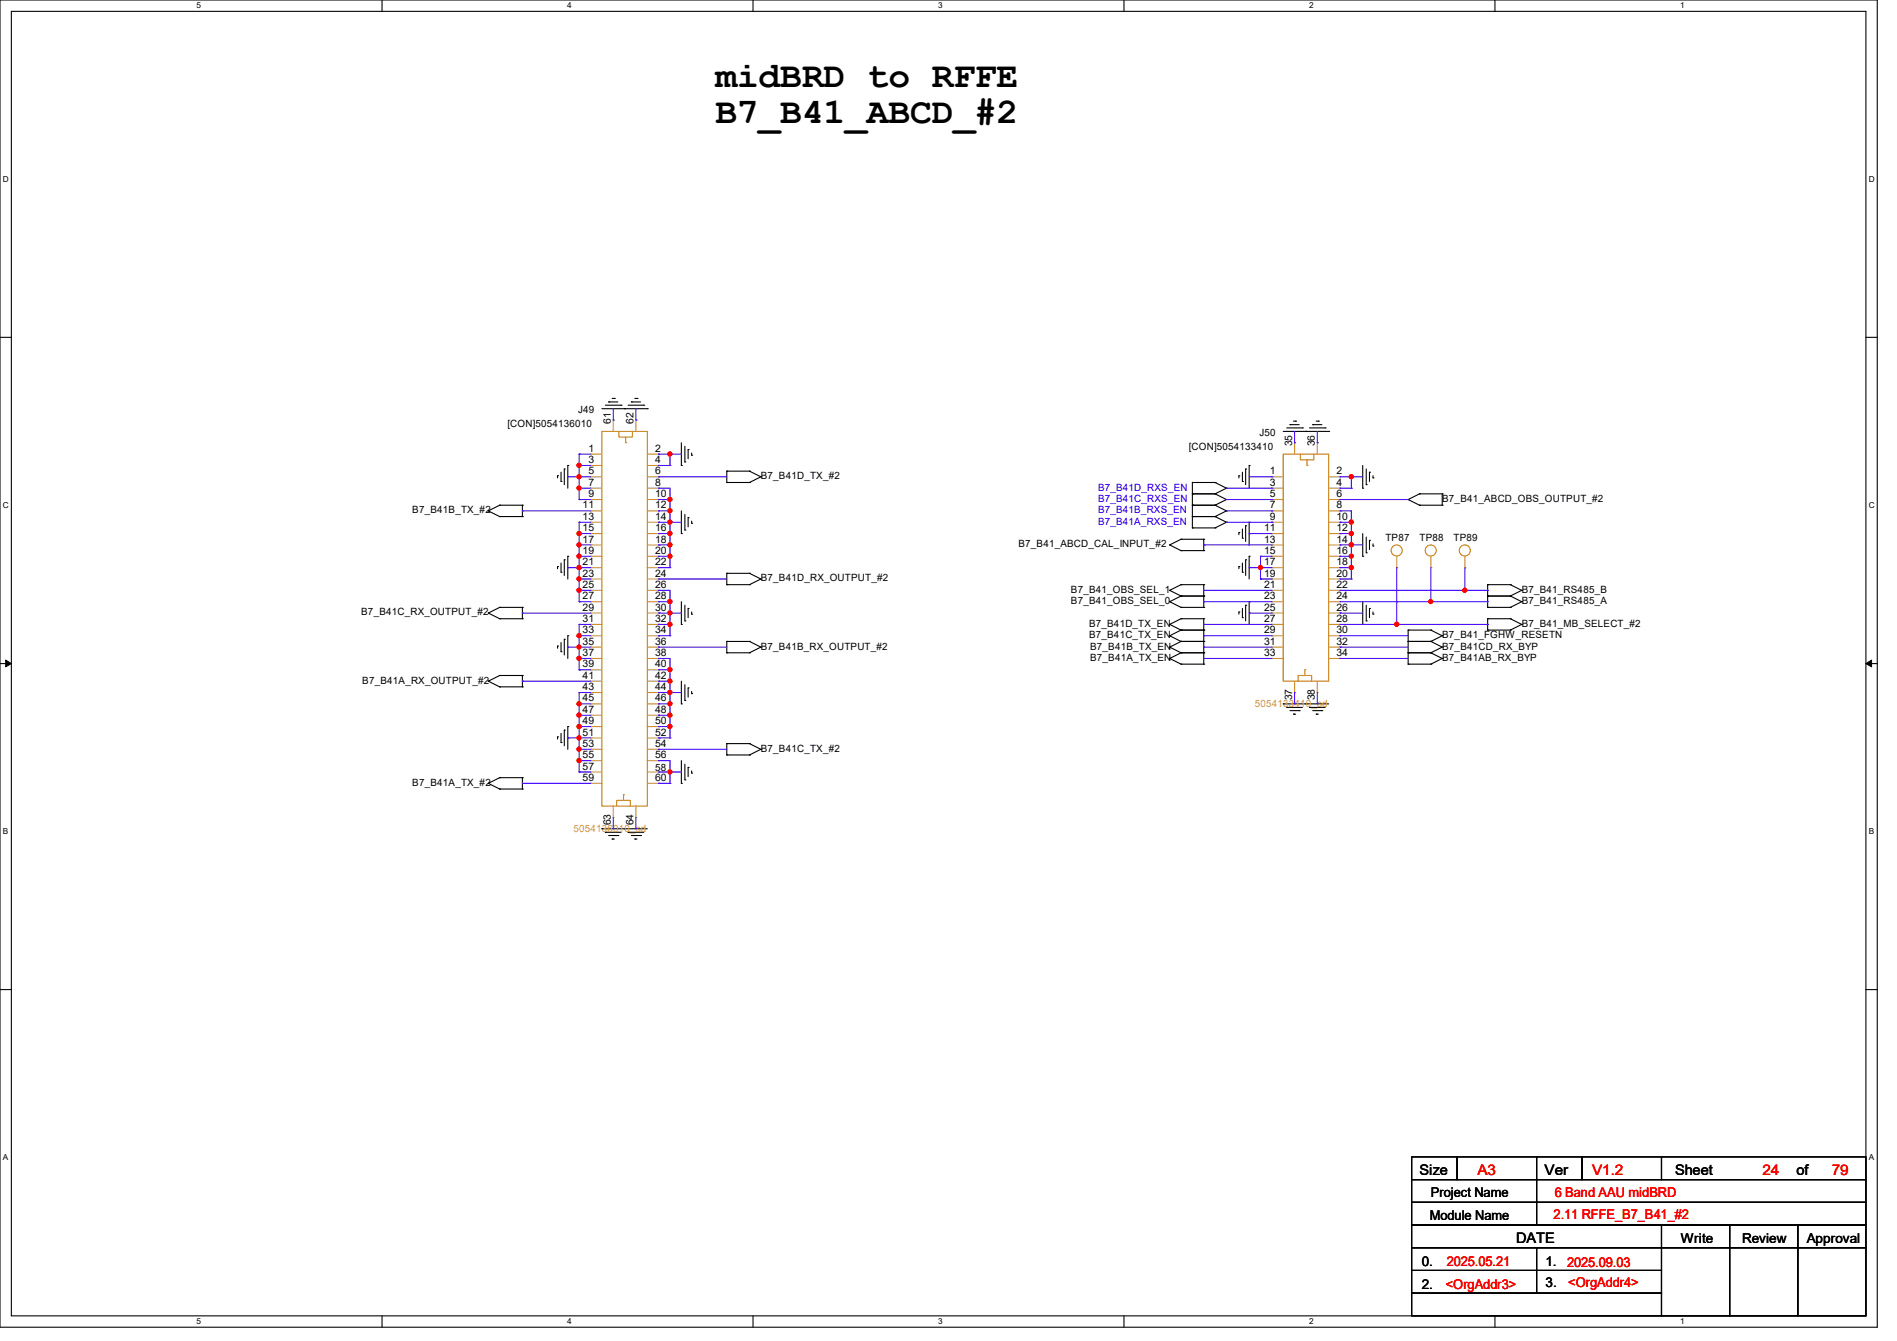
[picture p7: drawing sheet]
<svg xmlns="http://www.w3.org/2000/svg" width="297mm" height="210mm" viewBox="0 0 297 210" stroke-linecap="round" stroke-linejoin="round" font-family="sans-serif">
<path d="M0 0h293.9v207.9h-293.9zM1.8 1.8h290.3v204.3h-290.3z" fill="none" stroke="#000" stroke-width=".17"/>
<g fill="#fff">
<path d="M30.8 .2h.7v1.4h-.7z"/>
<path d="M30.8 206.2h.7v1.4h-.7z"/>
</g>
<path d="M59.8 0v1.8M59.8 206.1v1.8" fill="none" stroke="#000" stroke-width=".17"/>
<g fill="#fff">
<path d="M88.8 .2h.7v1.4h-.7z"/>
<path d="M88.8 206.2h.7v1.4h-.7z"/>
</g>
<path d="M117.9 0v1.8M117.9 206.1v1.8" fill="none" stroke="#000" stroke-width=".17"/>
<g fill="#fff">
<path d="M146.9 .2h.7v1.4h-.7z"/>
<path d="M146.9 206.2h.7v1.4h-.7z"/>
</g>
<path d="M176 0v1.8M176 206.1v1.8" fill="none" stroke="#000" stroke-width=".17"/>
<g fill="#fff">
<path d="M205 .2h.7v1.4h-.7z"/>
<path d="M205 206.2h.7v1.4h-.7z"/>
</g>
<path d="M234.1 0v1.8M234.1 206.1v1.8" fill="none" stroke="#000" stroke-width=".17"/>
<g fill="#fff">
<path d="M263.1 .2h.6v1.4h-.6z"/>
<path d="M263.1 206.2h.6v1.4h-.6z"/>
<path d="M.5 27.3h.9v1.4h-.9z"/>
<path d="M292.6 27.3h.9v1.4h-.9z"/>
<path d="M.5 78.4h.9v1.4h-.9z"/>
<path d="M292.6 78.4h.9v1.4h-.9z"/>
</g>
<path d="M0 52.8h1.8M292.1 52.8h1.8" fill="none" stroke="#000" stroke-width=".17"/>
<g fill="#fff">
<path d="M.5 129.5h.8v1.4h-.8z"/>
<path d="M292.6 129.5h.8v1.4h-.8z"/>
</g>
<path d="M0 103.9h1.8M292.1 103.9h1.8" fill="none" stroke="#000" stroke-width=".17"/>
<path d="M.9 103.4l.9 .5-.9 .5zM292.1 103.9l.9-.5v1z" fill="#000" stroke="#000" stroke-width=".16"/>
<g fill="#fff">
<path d="M.5 180.5h.8v1.4h-.8z"/>
<path d="M292.6 180.5h.8v1.4h-.8z"/>
</g>
<g fill="none" stroke="#000" stroke-width=".17">
<path d="M78.2 79.1h.1M78.2 79.1h3.6M78.2 79.1l-1.7 .9M81.8 79.1h.1M81.8 79.1v1.8M87.3 74.5h.1M87.3 74.5v.3M87.8 75.4h.1M87.8 74v1.4M88.3 73.4h.1M88.3 73.4v2.5M88.9 72.9h.1"/>
<path d="M88.9 72.9v3.6M94.2 64h7.1M94.8 63.5h2.4M95.3 62.9h.1M95.3 62.9h1.4M95.8 62.4h.4M96.2 62.4h.1M97.2 63.5h.1M97.8 64h.1M98.3 63.5h2.5M98.8 62.9h.1M98.8 62.9h1.5"/>
<path d="M99.4 62.4h.3M99.7 62.4h.1M100.8 63.5h.1M101.3 64h.1M106.7 72.9h.1M106.7 69.3v3.6M107.2 72.3h.1M107.2 69.9v2.4M107.7 70.4h.1M107.7 70.4v1.4M108.3 71.3h.1M108.3 71v.3"/>
<path d="M113.8 73.8h.1M113.8 75.6h.1M113.8 73.8v1.8M113.8 75.6h3.5M113.8 73.8h3.5M117.3 75.6h.1M117.3 73.8h.1M117.3 73.8l1.8 .9M119.1 74.7h.1M119.1 74.7l-1.8 .9M186.7 75.6h.1M186.7 77.3h.1"/>
<path d="M186.7 79.1h.1M186.7 79.1h3.5M186.7 75.6h3.5M186.7 77.3h3.5M186.7 75.6v7.1M190.2 77.3h.1M190.2 75.6h.1M190.2 79.1h.1M190.2 75.6l1.8 .9M190.2 77.3l1.8 .9M190.2 79.1l1.8 .9M192 76.5h.1"/>
<path d="M192 78.2h.1M192 76.5l-1.8 .8M192 78.2l-1.8 .9M194 74.5h.1M194 74.5v.3M194.5 75.4h.1M194.5 74v1.4M195 73.4h.1M195 73.4v2.5M195.6 72.9h.1M195.6 72.9v3.6M200.9 67.6h7.1"/>
<path d="M201.5 67h2.4M202 66.5h.1M202 66.5h1.4M202.5 66h.4M202.9 66h.1M203.9 67h.1M204.5 67.6h.1M205 67h2.5M205.5 66.5h.1M205.5 66.5h1.5M206.1 66h.3M206.4 66h.1"/>
<path d="M207.5 67h.1M208 67.6h.1M213.4 76.5h.1M213.4 72.9v3.6M213.9 75.9h.1M213.9 73.4v2.5M214.4 74h.1M214.4 74v1.4M215 74.8h.1M215 74.5v.3M220.5 78.2h.1M220.5 78.2l1.7 .9"/>
<path d="M222.2 77.3h.1M222.2 79.1h.1M222.2 79.1h3.6M222.2 77.3h3.6M222.2 77.3l-1.7 .9M225.8 79.1h.1M225.8 77.3h.1M225.8 77.3v1.8M76.5 96h.1M76.5 80h.1M76.5 96l1.7 .9M76.5 80l1.7 .9"/>
<path d="M78.2 95.1h.1M78.2 96.9h.1M78.2 80.9h.1M78.2 95.1h3.6M78.2 95.1l-1.7 .9M78.2 96.9h3.6M78.2 80.9h3.6M81.8 96.9h.1M81.8 95.1h.1M81.8 80.9h.1M81.8 95.1v1.8M87.3 88.7h.1"/>
<path d="M87.3 88.7v.4M87.8 89.6h.1M87.8 88.2v1.4M88.3 87.7h.1M88.3 87.7v2.4M88.9 99.6h.1M88.9 87.1h.1M88.9 87.1v3.6M88.9 99.6v3.5M106.7 97.8h.1M106.7 83.6h.1M106.7 80v3.6"/>
<path d="M106.7 94.2v3.6M107.2 97.2h.1M107.2 83h.1M107.2 80.6v2.4M107.2 94.8v2.4M107.7 95.3h.1M107.7 81.1h.1M107.7 81.1v1.4M107.7 95.3v1.4M108.3 96.2h.1M108.3 82h.1M108.3 81.6v.4"/>
<path d="M108.3 95.8v.4M113.8 89.8h.1M113.8 91.6h.1M113.8 89.8v1.8M113.8 91.6h3.5M113.8 89.8h3.5M117.3 91.6h.1M117.3 89.8h.1M117.3 89.8l1.8 .9M119.1 90.7h.1M119.1 90.7l-1.8 .9M183.1 85.3h.1"/>
<path d="M183.1 92.5h.1M183.1 94.2h.1M183.1 97.8h.1M183.1 99.6h.1M183.1 85.3l1.8 .9M183.1 92.5l1.8 .8M183.1 94.2l1.8 .9M183.1 97.8l1.8 .9M183.1 99.6l1.8 .9M184.9 84.5h.1M184.9 86.2h.1M184.9 91.6h.1"/>
<path d="M184.9 93.3h.1M184.9 95.1h.1M184.9 96.9h.1M184.9 98.7h.1M184.9 95.1h3.6M184.9 96.9h3.6M184.9 91.6h3.6M184.9 84.5h3.6M184.9 84.5l-1.8 .8M184.9 86.2h3.6M184.9 91.6l-1.8 .9M184.9 93.3h3.6"/>
<path d="M184.9 93.3l-1.8 .9M184.9 96.9l-1.8 .9M184.9 98.7h3.6M184.9 98.7l-1.8 .9M186.7 80.9h.1M186.7 82.7h.1M186.7 80.9h3.5M186.7 82.7h3.5M188.5 86.2h.1M188.5 84.5h.1M188.5 93.3h.1M188.5 91.6h.1"/>
<path d="M188.5 95.1h.1M188.5 98.7h.1M188.5 96.9h.1M188.5 84.5v1.7M188.5 91.6v3.5M188.5 96.9v7.1M190.2 80.9h.1M190.2 82.7h.1M190.2 80.9l1.8 .9M192 80h.1M192 81.8h.1M192 80l-1.8 .9"/>
<path d="M192 81.8l-1.8 .9M194 83.4h.1M194 88.7h.1M194 95.8h.1M194 83.4v.3M194 88.7v.4M194 95.8v.4M194.5 84.3h.1M194.5 89.6h.1M194.5 96.7h.1M194.5 82.8v1.5M194.5 88.2v1.4"/>
<path d="M194.5 95.3v1.4M195 82.3h.1M195 87.7h.1M195 94.8h.1M195 82.3v2.5M195 87.7v2.4M195 94.8v2.4M195.6 81.8h.1M195.6 87.1h.1M195.6 94.2h.1M195.6 81.8v3.5M195.6 87.1v3.6"/>
<path d="M195.6 94.2v3.6M213.4 87.1h.1M213.4 97.8h.1M213.4 83.6v3.5M213.4 94.2v3.6M213.9 86.6h.1M213.9 97.2h.1M213.9 84.1v2.5M213.9 94.8v2.4M214.4 84.6h.1M214.4 95.3h.1M214.4 84.6v1.5"/>
<path d="M214.4 95.3v1.4M215 85.5h.1M215 96.2h.1M215 85.2v.3M215 95.8v.4M220.5 98.7h.1M220.5 98.7h3.5M220.5 98.7v5.3M224 98.7h.1M224 98.7l1.8 .9M225.8 99.6h.1M225.8 99.6l-1.8 .9"/>
<path d="M232.9 91.6h.1M232.9 93.3h.1M232.9 95.1h.1M232.9 96.9h.1M232.9 98.7h.1M232.9 95.1h3.6M232.9 96.9h3.6M232.9 91.6h3.6M232.9 93.3h3.6M232.9 91.6v3.5M232.9 96.9v1.8M232.9 98.7h3.6"/>
<path d="M236.5 93.3h.1M236.5 91.6h.1M236.5 95.1h.1M236.5 98.7h.1M236.5 96.9h.1M236.5 91.6l1.8 .9M236.5 93.3l1.8 .9M236.5 96.9l1.8 .9M238.3 92.5h.1M238.3 94.2h.1M238.3 97.8h.1M238.3 92.5l-1.8 .8"/>
<path d="M238.3 94.2l-1.8 .9M238.3 97.8l-1.8 .9M76.5 106.7h.1M76.5 106.7l1.7 .9M78.2 105.8h.1M78.2 107.6h.1M78.2 105.8h3.6M78.2 105.8l-1.7 .9M78.2 107.6h3.6M81.8 107.6h.1M81.8 105.8h.1M81.8 105.8v1.8"/>
<path d="M87.3 115.4h.1M87.3 101.2h.1M87.3 101.2v.3M87.3 115.4v.3M87.8 116.3h.1M87.8 102.1h.1M87.8 100.6v1.5M87.8 114.9v1.4M88.3 114.3h.1M88.3 100.1h.1M88.3 100.1v2.5M88.3 114.3v2.5"/>
<path d="M88.9 113.8h.1M88.9 113.8v3.5M106.7 110.2h.1M106.7 106.7v3.5M106.7 119.1v3.6M107.2 109.7h.1M107.2 107.2v2.5M107.2 119.7v2.4M107.7 107.7h.1M107.7 107.7v1.5M108.3 108.6h.1M108.3 108.3v.3"/>
<path d="M113.8 116.5h.1M113.8 118.2h.1M113.8 100.5h.1M113.8 102.2h.1M113.8 118.2h3.5M113.8 116.5h3.5M113.8 100.5v1.7M113.8 116.5v1.7M113.8 102.2h3.5M113.8 100.5h3.5M117.3 118.2h.1M117.3 116.5h.1"/>
<path d="M117.3 102.2h.1M117.3 100.5h.1M117.3 116.5l1.8 .8M117.3 100.5l1.8 .8M119.1 117.3h.1M119.1 101.3h.1M119.1 117.3l-1.8 .9M119.1 101.3l-1.8 .9M183.1 101.3h.1M183.1 103.1h.1M183.1 101.3l1.8 .9M183.1 103.1l1.8 .9"/>
<path d="M184.9 100.5h.1M184.9 102.2h.1M184.9 104h.1M184.9 102.2h3.6M184.9 100.5h3.6M184.9 100.5l-1.8 .8M184.9 102.2l-1.8 .9M184.9 104h3.6M188.5 100.5h.1M188.5 102.2h.1M188.5 104h.1M200.9 110.2h.1"/>
<path d="M200.9 110.2h7.1M201.5 110.8h.1M201.5 110.8h2.4M202 111.3h1.4M202.5 111.8h.1M202.5 111.8h.4M203.4 111.3h.1M204.5 110.2h.1M205 110.8h.1M205 110.8h2.5M205.5 111.3h1.5M206.1 111.8h.1"/>
<path d="M206.1 111.8h.3M207 111.3h.1M220.5 100.5h.1M220.5 102.2h.1M220.5 104h.1M220.5 102.2h3.5M220.5 100.5h3.5M220.5 104h3.5M224 100.5h.1M224 102.2h.1M224 104h.1M224 100.5l1.8 .8"/>
<path d="M224 102.2l1.8 .9M225.8 101.3h.1M225.8 103.1h.1M225.8 101.3l-1.8 .9M225.8 103.1l-1.8 .9M76.5 122.7h.1M76.5 122.7l1.7 .9M78.2 121.8h.1M78.2 123.6h.1M78.2 121.8h3.6M78.2 121.8l-1.7 .9M78.2 123.6h3.6"/>
<path d="M81.8 123.6h.1M81.8 121.8h.1M81.8 121.8v1.8M94.2 129.8h.1M94.2 129.8h7.1M94.8 130.3h.1M94.8 130.3h2.4M95.3 130.9h1.4M95.8 131.4h.1M95.8 131.4h.4M96.7 130.9h.1M97.8 129.8h.1"/>
<path d="M98.3 130.3h.1M98.3 130.3h2.5M98.8 130.9h1.5M99.4 131.4h.1M99.4 131.4h.3M100.3 130.9h.1M106.7 122.7h.1M107.2 122.1h.1M107.7 120.2h.1M107.7 120.2v1.4M108.3 121.1h.1M108.3 120.7v.4"/>
<path d="M0 155h1.8M292.1 155h1.8M221 188.3h19.6v3.6h-19.6zM221 195.4h19.6v3.6h-19.6zM221 181.2h7.1v3.5h-7.1zM221 191.9h39.1v3.5h-39.1zM221 184.7h19.6v3.6h-19.6zM221 199h19.6v3.5h-19.6zM228.1 181.2h12.5v3.5h-12.5zM240.6 188.3h51.5v3.6h-51.5zM240.6 195.4h19.5v3.6h-19.5zM240.6 181.2h7.1v3.5h-7.1z"/>
<path d="M240.6 184.7h51.5v3.6h-51.5zM240.6 199h19.5v3.5h-19.5zM247.7 181.2h12.4v3.5h-12.4zM260.1 195.4h10.7v10.7h-10.7zM260.1 191.9h10.7v3.5h-10.7zM260.1 181.2h32v3.5h-32zM270.8 195.4h10.7v10.7h-10.7zM270.8 191.9h10.7v3.5h-10.7zM281.5 195.4h10.6v10.7h-10.6zM281.5 191.9h10.6v3.5h-10.6zM221 202.5h39.1v3.6h-39.1z"/>
</g>
<g fill="none" stroke="#cc8006" stroke-width=".17">
<path d="M94.2 67.6h7.1v58.6h-7.1zM96.9 67.6v.9h2.1v-.9M98 69.3h.1M98 68.5v.8M200.9 71.1h7.1v35.6h-7.1zM203.6 71.1v.9h2.1v-.9M204.6 72.9h.1M204.6 72v.9M203.2 106.7v-.9h2.2v.9M204.3 104.9h.1M204.3 104.9v.9M96.6 126.2v-.9h2.1v.9"/>
<path d="M97.6 124.5h.1M97.6 124.5v.8"/>
<circle cx="218.7" cy="86.2" r=".87"/>
<circle cx="224" cy="86.2" r=".87"/>
<circle cx="229.3" cy="86.2" r=".87"/>
</g>
<g fill="none" stroke="#a84" stroke-width=".17">
<path d="M92.5 71.1h.1M92.5 72.9h.1M92.5 74.7h.1M92.5 76.5h.1M92.5 78.2h.1M92.5 71.1h1.7M92.5 72.9h1.7M92.5 74.7h1.7M92.5 76.5h1.7M92.5 78.2h1.7M96 65.8h.1M96 65.8v1.8"/>
<path d="M99.6 65.8h.1M99.6 65.8v1.8M101.3 71.1h1.8M101.3 72.9h1.8M101.3 74.7h1.8M101.3 76.5h1.8M101.3 78.2h1.8M103.1 71.1h.1M103.1 72.9h.1M103.1 74.7h.1M103.1 76.5h.1M103.1 78.2h.1"/>
<path d="M199.1 74.7h.1M199.1 76.5h.1M199.1 78.2h.1M199.1 74.7h1.8M199.1 76.5h1.8M199.1 78.2h1.8M202.7 69.3h.1M202.7 69.3v1.8M206.2 69.3h.1M206.2 69.3v1.8M208 74.7h1.8M208 76.5h1.8"/>
<path d="M208 78.2h1.8M209.8 74.7h.1M209.8 76.5h.1M209.8 78.2h.1M92.5 80h.1M92.5 81.8h.1M92.5 83.6h.1M92.5 85.3h.1M92.5 87.1h.1M92.5 88.9h.1M92.5 90.7h.1M92.5 92.5h.1"/>
<path d="M92.5 94.2h.1M92.5 96h.1M92.5 97.8h.1M92.5 99.6h.1M92.5 80h1.7M92.5 81.8h1.7M92.5 83.6h1.7M92.5 85.3h1.7M92.5 87.1h1.7M92.5 88.9h1.7M92.5 90.7h1.7M92.5 92.5h1.7"/>
<path d="M92.5 94.2h1.7M92.5 96h1.7M92.5 97.8h1.7M92.5 99.6h1.7M101.3 80h1.8M101.3 81.8h1.8M101.3 83.6h1.8M101.3 85.3h1.8M101.3 87.1h1.8M101.3 88.9h1.8M101.3 90.7h1.8M101.3 92.5h1.8"/>
<path d="M101.3 94.2h1.8M101.3 96h1.8M101.3 97.8h1.8M101.3 99.6h1.8M103.1 80h.1M103.1 81.8h.1M103.1 83.6h.1M103.1 85.3h.1M103.1 87.1h.1M103.1 88.9h.1M103.1 90.7h.1M103.1 92.5h.1"/>
<path d="M103.1 94.2h.1M103.1 96h.1M103.1 97.8h.1M103.1 99.6h.1M199.1 80h.1M199.1 81.8h.1M199.1 83.6h.1M199.1 85.3h.1M199.1 87.1h.1M199.1 88.9h.1M199.1 90.7h.1M199.1 92.5h.1"/>
<path d="M199.1 94.2h.1M199.1 96h.1M199.1 97.8h.1M199.1 99.6h.1M199.1 80h1.8M199.1 81.8h1.8M199.1 83.6h1.8M199.1 85.3h1.8M199.1 87.1h1.8M199.1 88.9h1.8M199.1 90.7h1.8M199.1 92.5h1.8"/>
<path d="M199.1 94.2h1.8M199.1 96h1.8M199.1 97.8h1.8M199.1 99.6h1.8M208 80h1.8M208 81.8h1.8M208 83.6h1.8M208 85.3h1.8M208 87.1h1.8M208 88.9h1.8M208 90.7h1.8M208 92.5h1.8"/>
<path d="M208 94.2h1.8M208 96h1.8M208 97.8h1.8M208 99.6h1.8M209.8 80h.1M209.8 81.8h.1M209.8 83.6h.1M209.8 85.3h.1M209.8 87.1h.1M209.8 88.9h.1M209.8 90.7h.1M209.8 92.5h.1"/>
<path d="M209.8 94.2h.1M209.8 96h.1M209.8 97.8h.1M209.8 99.6h.1M218.7 88.9h.1M218.7 87.1v1.8M224 88.9h.1M224 87.1v1.8M229.4 88.9h.1M229.4 87.1v1.8M92.5 101.3h.1M92.5 103.1h.1"/>
<path d="M92.5 104.9h.1M92.5 106.7h.1M92.5 108.5h.1M92.5 110.2h.1M92.5 112h.1M92.5 113.8h.1M92.5 115.6h.1M92.5 117.3h.1M92.5 119.1h.1M92.5 101.3h1.7M92.5 103.1h1.7M92.5 104.9h1.7"/>
<path d="M92.5 106.7h1.7M92.5 108.5h1.7M92.5 110.2h1.7M92.5 112h1.7M92.5 113.8h1.7M92.5 115.6h1.7M92.5 117.3h1.7M92.5 119.1h1.7M101.3 101.3h1.8M101.3 103.1h1.8M101.3 104.9h1.8M101.3 106.7h1.8"/>
<path d="M101.3 108.5h1.8M101.3 110.2h1.8M101.3 112h1.8M101.3 113.8h1.8M101.3 115.6h1.8M101.3 117.3h1.8M101.3 119.1h1.8M103.1 101.3h.1M103.1 103.1h.1M103.1 104.9h.1M103.1 106.7h.1M103.1 108.5h.1"/>
<path d="M103.1 110.2h.1M103.1 112h.1M103.1 113.8h.1M103.1 115.6h.1M103.1 117.3h.1M103.1 119.1h.1M199.1 101.3h.1M199.1 103.1h.1M199.1 101.3h1.8M199.1 103.1h1.8M202.7 108.5h.1M202.7 106.7v1.8"/>
<path d="M206.2 108.5h.1M206.2 106.7v1.8M208 101.3h1.8M208 103.1h1.8M209.8 101.3h.1M209.8 103.1h.1M92.5 120.9h.1M92.5 122.7h.1M92.5 120.9h1.7M92.5 122.7h1.7M96 128h.1M96 126.2v1.8"/>
<path d="M99.6 128h.1M99.6 126.2v1.8M101.3 120.9h1.8M101.3 122.7h1.8M103.1 120.9h.1M103.1 122.7h.1"/>
</g>
<g fill="none" stroke="#4200ff" stroke-width=".17">
<path d="M88.9 74.7h.1M88.9 74.7h3.6M90.7 78.2h.1M90.7 76.5h.1M90.7 74.7h.1M90.7 72.9h.1M90.7 71.1h.1M90.7 71.1v7.1M90.7 78.2h1.8M90.7 76.5h1.8M90.7 72.9h1.8M90.7 71.1h1.8"/>
<path d="M96 65.8h.1M96 64v1.8M99.6 65.8h.1M99.6 64v1.8M103.1 78.2h.1M103.1 76.5h.1M103.1 74.7h.1M103.1 72.9h.1M103.1 71.1h.1M103.1 76.5h1.8v12.4M103.1 78.2h1.8M103.1 74.7h10.7"/>
<path d="M103.1 72.9h1.8M103.1 71.1h3.6M104.9 78.2h.1M104.9 72.9h.1M104.9 71.1h.1M104.9 71.1v1.8M192 78.2h7.1M192 76.5h7.1M195.6 74.7h3.5M199.1 74.7h.1M199.1 76.5h.1M199.1 78.2h.1"/>
<path d="M202.7 69.3h.1M202.7 67.6v1.7M206.2 69.3h.1M206.2 67.6v1.7M209.8 74.7h.1M209.8 76.5h.1M209.8 78.2h.1M209.8 78.2h10.7M209.8 76.5h1.8M209.8 74.7h3.6M211.6 76.5h.1M211.6 74.7h.1"/>
<path d="M211.6 74.7v1.8M81.8 96h.1M81.8 80h.1M81.8 96h10.7M81.8 80h10.7M88.9 88.9h.1M88.9 88.9h3.6M90.7 99.6h.1M90.7 97.8h.1M90.7 94.2h.1M90.7 92.5h.1M90.7 90.7h.1"/>
<path d="M90.7 88.9h.1M90.7 87.1h.1M90.7 85.3h.1M90.7 83.6h.1M90.7 81.8h.1M90.7 81.8v12.4M90.7 97.8v7.1M90.7 99.6h1.8M90.7 97.8h1.8M90.7 94.2h1.8M90.7 92.5h1.8M90.7 90.7h1.8"/>
<path d="M90.7 87.1h1.8M90.7 85.3h1.8M90.7 83.6h1.8M90.7 81.8h1.8M103.1 99.6h.1M103.1 97.8h.1M103.1 96h.1M103.1 94.2h.1M103.1 92.5h.1M103.1 90.7h.1M103.1 88.9h.1M103.1 87.1h.1"/>
<path d="M103.1 85.3h.1M103.1 83.6h.1M103.1 81.8h.1M103.1 80h.1M103.1 92.5h1.8v7.1M103.1 99.6h1.8M103.1 97.8h1.8M103.1 96h3.6M103.1 94.2h1.8M103.1 90.7h10.7M103.1 88.9h1.8M103.1 87.1h1.8"/>
<path d="M103.1 85.3h1.8M103.1 83.6h1.8M103.1 81.8h3.6M103.1 80h1.8M104.9 99.6h.1M104.9 97.8h.1M104.9 96h.1M104.9 94.2h.1M104.9 88.9h.1M104.9 87.1h.1M104.9 85.3h.1M104.9 83.6h.1"/>
<path d="M104.9 81.8h.1M104.9 80h.1M188.5 85.3h.1M188.5 92.5h.1M188.5 94.2h.1M188.5 97.8h.1M188.5 99.6h.1M188.5 99.6h10.6M188.5 97.8h10.6M188.5 94.2h10.6M188.5 92.5h10.6M188.5 85.3h10.6"/>
<path d="M192 81.8h7.1M192 80h7.1M195.6 83.6h.1M195.6 88.9h.1M195.6 96h.1M195.6 96h3.5M195.6 88.9h3.5M195.6 83.6h3.5M197.4 87.1h.1M197.4 88.9h.1M197.4 90.7h.1M197.4 90.7h1.7"/>
<path d="M197.4 87.1h1.7M197.4 87.1v3.6M199.1 80h.1M199.1 81.8h.1M209.8 80h.1M209.8 81.8h.1M209.8 83.6h.1M209.8 85.3h.1M209.8 87.1h.1M209.8 88.9h.1M209.8 90.7h.1M209.8 96h.1"/>
<path d="M209.8 99.6h.1M209.8 99.6h10.7M209.8 97.8h23.1M209.8 96h3.6M209.8 94.2h23.1M209.8 92.5h23.1M209.8 90.7h1.8M209.8 88.9h1.8M209.8 87.1h1.8M209.8 85.3h3.6M209.8 83.6h1.8M209.8 81.8h1.8"/>
<path d="M209.8 80h1.8v10.7M211.6 81.8h.1M211.6 83.6h.1M211.6 85.3h.1M211.6 87.1h.1M211.6 88.9h.1M211.6 90.7h.1M218.7 97.8h.1M218.7 88.9v8.9M224 94.2h.1M224 88.9v5.3M229.4 92.5h.1"/>
<path d="M229.4 88.9v3.6M232.9 97.8h.1M232.9 94.2h.1M232.9 92.5h.1M81.8 106.7h.1M81.8 106.7h10.7M88.9 115.6h.1M88.9 101.3h.1M88.9 115.6h3.6M88.9 101.3h3.6M90.7 119.1h.1M90.7 117.3h.1"/>
<path d="M90.7 115.6h.1M90.7 113.8h.1M90.7 112h.1M90.7 110.2h.1M90.7 108.5h.1M90.7 104.9h.1M90.7 103.1h.1M90.7 101.3h.1M90.7 108.5v12.4M90.7 119.1h1.8M90.7 117.3h1.8M90.7 113.8h1.8"/>
<path d="M90.7 112h1.8M90.7 110.2h1.8M90.7 108.5h1.8M90.7 104.9h1.8M90.7 103.1h1.8M103.1 119.1h.1M103.1 117.3h.1M103.1 115.6h.1M103.1 113.8h.1M103.1 112h.1M103.1 110.2h.1M103.1 108.5h.1"/>
<path d="M103.1 106.7h.1M103.1 104.9h.1M103.1 103.1h.1M103.1 101.3h.1M103.1 103.1h1.8v12.5M103.1 119.1h1.8v3.6M103.1 117.3h10.7M103.1 115.6h1.8M103.1 113.8h1.8M103.1 112h1.8M103.1 110.2h1.8M103.1 108.5h3.6"/>
<path d="M103.1 106.7h1.8M103.1 104.9h1.8M103.1 101.3h10.7M104.9 115.6h.1M104.9 113.8h.1M104.9 112h.1M104.9 110.2h.1M104.9 108.5h.1M104.9 106.7h.1M104.9 104.9h.1M188.5 101.3h.1M188.5 103.1h.1"/>
<path d="M188.5 103.1h10.6M188.5 101.3h10.6M202.7 110.2h.1M202.7 108.5v1.7M206.2 110.2h.1M206.2 108.5v1.7M209.8 101.3h.1M209.8 103.1h.1M209.8 103.1h10.7M209.8 101.3h10.7M81.8 122.7h.1M81.8 122.7h10.7"/>
<path d="M90.7 120.9h.1M90.7 120.9h1.8M96 129.8h.1M96 128v1.8M99.6 129.8h.1M99.6 128v1.8M103.1 122.7h.1M103.1 120.9h.1M103.1 122.7h1.8M103.1 120.9h3.6M104.9 122.7h.1M104.9 120.9h.1"/>
</g>
<g fill="#f00" stroke="#f00" stroke-width=".17">
<circle cx="104.9" cy="120.9" r=".32"/>
<circle cx="90.7" cy="117.3" r=".32"/>
<circle cx="90.7" cy="119.1" r=".32"/>
<circle cx="90.7" cy="113.8" r=".32"/>
<circle cx="90.7" cy="115.5" r=".32"/>
<circle cx="104.9" cy="113.8" r=".32"/>
<circle cx="90.7" cy="110.2" r=".32"/>
<circle cx="90.7" cy="112" r=".32"/>
<circle cx="104.9" cy="112" r=".32"/>
<circle cx="104.9" cy="108.4" r=".32"/>
<circle cx="104.9" cy="110.2" r=".32"/>
<circle cx="104.9" cy="104.9" r=".32"/>
<circle cx="104.9" cy="106.7" r=".32"/>
<circle cx="90.7" cy="103.1" r=".32"/>
<circle cx="90.7" cy="101.3" r=".32"/>
<circle cx="90.7" cy="99.5" r=".32"/>
<circle cx="104.9" cy="96" r=".32"/>
<circle cx="104.9" cy="97.8" r=".32"/>
<circle cx="90.7" cy="92.4" r=".32"/>
<circle cx="104.9" cy="94.2" r=".32"/>
<circle cx="90.7" cy="88.9" r=".32"/>
<circle cx="90.7" cy="90.7" r=".32"/>
<circle cx="104.9" cy="87.1" r=".32"/>
<circle cx="90.7" cy="87.1" r=".32"/>
<circle cx="90.7" cy="83.5" r=".32"/>
<circle cx="90.7" cy="85.3" r=".32"/>
<circle cx="104.9" cy="85.3" r=".32"/>
<circle cx="104.9" cy="81.8" r=".32"/>
<circle cx="104.9" cy="83.5" r=".32"/>
<circle cx="104.9" cy="78.2" r=".32"/>
<circle cx="104.9" cy="80" r=".32"/>
<circle cx="90.7" cy="76.4" r=".32"/>
<circle cx="90.7" cy="74.7" r=".32"/>
<circle cx="90.7" cy="72.9" r=".32"/>
<circle cx="104.9" cy="71.1" r=".32"/>
<circle cx="211.6" cy="74.7" r=".32"/>
<circle cx="211.6" cy="81.8" r=".32"/>
<circle cx="211.6" cy="83.5" r=".32"/>
<circle cx="211.6" cy="85.3" r=".32"/>
<circle cx="211.6" cy="87.1" r=".32"/>
<circle cx="197.3" cy="88.9" r=".32"/>
<circle cx="211.6" cy="88.9" r=".32"/>
<circle cx="229.3" cy="92.4" r=".32"/>
<circle cx="224" cy="94.2" r=".32"/>
<circle cx="218.7" cy="97.8" r=".32"/>
</g>
<g font-size="5.7">
<text x="112" y="13.6">midBRD to RFFE</text>
<text x="112" y="19.3">B7_B41_ABCD_#2</text>
</g>
<g font-size="2.3">
<text x="222.2" y="184">Size</text>
<text x="241.8" y="184">Ver</text>
<text x="262.3" y="184">Sheet</text>
<text x="281.3" y="184">of</text>
<text x="237.4" y="194.6">DATE</text>
</g>
<g font-size="2.3" fill="#f00">
<text x="231.3" y="184">A3</text>
<text x="249.3" y="184">V1.2</text>
<text x="275.9" y="184">24</text>
<text x="286.8" y="184">79</text>
</g>
<g font-size="2.1">
<text x="223.9" y="191.1">Module Name</text>
<text x="224" y="187.4">Project Name</text>
<text x="263.1" y="194.7">Write</text>
<text x="272.7" y="194.7">Review</text>
<text x="282.9" y="194.7">Approval</text>
<text x="222.6" y="198.2">0.</text>
<text x="222.6" y="201.8">2.</text>
<text x="242" y="198.2">1.</text>
<text x="242" y="201.6">3.</text>
</g>
<g font-size="2.1" fill="#f00">
<text x="243.2" y="191">2.11 RFFE_B7_B41_#2</text>
<text x="243.4" y="187.4">6 Band AAU midBRD</text>
<text x="226.4" y="201.8">&lt;OrgAddr3&gt;</text>
<text x="226.5" y="198.2">2025.05.21</text>
<text x="245.4" y="198.4">2025.09.03</text>
<text x="245.5" y="201.6">&lt;OrgAddr4&gt;</text>
</g>
<g font-size="1.6">
<text x="90.5" y="64.7">J49</text>
<text x="79.5" y="66.9">[CON]5054136010</text>
<text x="92.1" y="70.7">1</text>
<text x="95.6" y="66.3" transform="rotate(-90 95.6 66.3)">61</text>
<text x="99.2" y="66.3" transform="rotate(-90 99.2 66.3)">62</text>
<text x="102.6" y="70.7">2</text>
<text x="186.1" y="70.4">[CON]5054133410</text>
<text x="197.2" y="68.3">J50</text>
<text x="202.3" y="69.9" transform="rotate(-90 202.3 69.9)">35</text>
<text x="205.9" y="69.9" transform="rotate(-90 205.9 69.9)">36</text>
<text x="92.1" y="72.5">3</text>
<text x="92.1" y="74.3">5</text>
<text x="92.1" y="76.1">7</text>
<text x="92.1" y="77.9">9</text>
<text x="102.6" y="72.5">4</text>
<text x="102.6" y="74.3">6</text>
<text x="102.6" y="76.1">8</text>
<text x="102.6" y="77.9">10</text>
<text x="119.1" y="75.1">B7_B41D_TX_#2</text>
<text x="198.8" y="74.3">1</text>
<text x="198.8" y="76.1">3</text>
<text x="198.8" y="77.9">5</text>
<text x="209.3" y="74.3">2</text>
<text x="209.3" y="76.1">4</text>
<text x="209.3" y="77.9">6</text>
<text x="64.6" y="80.4">B7_B41B_TX_#2</text>
<text x="91.2" y="79.6">11</text>
<text x="91.2" y="81.4">13</text>
<text x="91.2" y="83.2">15</text>
<text x="102.6" y="79.6">12</text>
<text x="102.6" y="81.4">14</text>
<text x="102.6" y="83.2">16</text>
<text x="197.9" y="83.2">11</text>
<text x="198.8" y="79.6">7</text>
<text x="198.8" y="81.4">9</text>
<text x="209.3" y="79.6">8</text>
<text x="209.3" y="81.4">10</text>
<text x="209.3" y="83.2">12</text>
<text x="225.8" y="78.6">B7_B41_ABCD_OBS_OUTPUT_#2</text>
<text x="91.2" y="85">17</text>
<text x="91.2" y="86.7">19</text>
<text x="91.2" y="88.5">21</text>
<text x="102.6" y="85">18</text>
<text x="102.6" y="86.7">20</text>
<text x="102.6" y="88.5">22</text>
<text x="159.5" y="85.7">B7_B41_ABCD_CAL_INPUT_#2</text>
<text x="197.9" y="85">13</text>
<text x="197.9" y="86.7">15</text>
<text x="197.9" y="88.5">17</text>
<text x="209.3" y="85">14</text>
<text x="209.3" y="86.7">16</text>
<text x="209.3" y="88.5">18</text>
<text x="216.9" y="84.7">TP87</text>
<text x="222.2" y="84.7">TP88</text>
<text x="227.6" y="84.7">TP89</text>
<text x="91.2" y="90.3">23</text>
<text x="91.2" y="92.1">25</text>
<text x="91.2" y="93.9">27</text>
<text x="91.2" y="95.6">29</text>
<text x="102.6" y="90.3">24</text>
<text x="102.6" y="92.1">26</text>
<text x="102.6" y="93.9">28</text>
<text x="102.6" y="95.6">30</text>
<text x="119.1" y="91.1">B7_B41D_RX_OUTPUT_#2</text>
<text x="167.7" y="92.8">B7_B41_OBS_SEL_1</text>
<text x="167.7" y="94.6">B7_B41_OBS_SEL_0</text>
<text x="197.9" y="90.3">19</text>
<text x="197.9" y="92.1">21</text>
<text x="197.9" y="93.9">23</text>
<text x="197.9" y="95.6">25</text>
<text x="209.3" y="90.3">20</text>
<text x="209.3" y="92.1">22</text>
<text x="209.3" y="93.9">24</text>
<text x="209.3" y="95.6">26</text>
<text x="238.3" y="92.8">B7_B41_RS485_B</text>
<text x="238.3" y="94.6">B7_B41_RS485_A</text>
<text x="56.6" y="96.4">B7_B41C_RX_OUTPUT_#2</text>
<text x="91.2" y="97.4">31</text>
<text x="91.2" y="99.2">33</text>
<text x="91.2" y="101">35</text>
<text x="102.6" y="97.4">32</text>
<text x="102.6" y="99.2">34</text>
<text x="102.6" y="101">36</text>
<text x="119.1" y="101.7">B7_B41B_RX_OUTPUT_#2</text>
<text x="170.5" y="98.2">B7_B41D_TX_EN</text>
<text x="170.5" y="99.9">B7_B41C_TX_EN</text>
<text x="170.7" y="101.7">B7_B41B_TX_EN</text>
<text x="197.9" y="97.4">27</text>
<text x="197.9" y="99.2">29</text>
<text x="197.9" y="101">31</text>
<text x="209.3" y="97.4">28</text>
<text x="209.3" y="99.2">30</text>
<text x="209.3" y="101">32</text>
<text x="225.8" y="99.9">B7_B41_FGHW_RESETN</text>
<text x="225.8" y="101.7">B7_B41CD_RX_BYP</text>
<text x="238.3" y="98.2">B7_B41_MB_SELECT_#2</text>
<text x="56.7" y="107.1">B7_B41A_RX_OUTPUT_#2</text>
<text x="91.2" y="102.7">37</text>
<text x="91.2" y="104.5">39</text>
<text x="91.2" y="106.3">41</text>
<text x="102.6" y="102.7">38</text>
<text x="102.6" y="104.5">40</text>
<text x="102.6" y="106.3">42</text>
<text x="170.7" y="103.5">B7_B41A_TX_EN</text>
<text x="197.9" y="102.7">33</text>
<text x="209.3" y="102.7">34</text>
<text x="225.8" y="103.5">B7_B41AB_RX_BYP</text>
<text x="91.2" y="108.1">43</text>
<text x="91.2" y="109.9">45</text>
<text x="91.2" y="111.6">47</text>
<text x="91.2" y="113.4">49</text>
<text x="102.6" y="108.1">44</text>
<text x="102.6" y="109.9">46</text>
<text x="102.6" y="111.6">48</text>
<text x="102.6" y="113.4">50</text>
<text x="202.3" y="109.7" transform="rotate(-90 202.3 109.7)">37</text>
<text x="205.9" y="109.7" transform="rotate(-90 205.9 109.7)">38</text>
<text x="91.2" y="115.2">51</text>
<text x="91.2" y="117">53</text>
<text x="91.2" y="118.7">55</text>
<text x="102.6" y="115.2">52</text>
<text x="102.6" y="117">54</text>
<text x="102.6" y="118.7">56</text>
<text x="119.1" y="117.7">B7_B41C_TX_#2</text>
<text x="64.6" y="123.1">B7_B41A_TX_#2</text>
<text x="91.2" y="120.5">57</text>
<text x="91.2" y="122.3">59</text>
<text x="102.6" y="122.3">60</text>
<text x="102.6" y="120.7">58</text>
<text x="95.6" y="129.2" transform="rotate(-90 95.6 129.2)">63</text>
<text x="99.2" y="129.2" transform="rotate(-90 99.2 129.2)">64</text>
</g>
<g font-size="1.6" fill="#00f">
<text x="171.9" y="76.8">B7_B41D_RXS_EN</text>
<text x="171.9" y="78.6">B7_B41C_RXS_EN</text>
<text x="171.9" y="80.4">B7_B41B_RXS_EN</text>
<text x="171.9" y="82.2">B7_B41A_RXS_EN</text>
</g>
<g font-size="1.6" fill="#ff8040">
<text x="196.5" y="110.8">5054133410_sd</text>
<text x="89.8" y="130.3">5054136010_sd</text>
</g>
<g font-size="1.3">
<text x="30.8" y="1.3">5</text>
<text x="88.8" y="1.3">4</text>
<text x="146.9" y="1.3">3</text>
<text x="205" y="1.3">2</text>
<text x="263.1" y="1.3">1</text>
<text x=".5" y="28.4">D</text>
<text x="292.6" y="28.4">D</text>
<text x=".5" y="79.5">C</text>
<text x="292.6" y="79.5">C</text>
<text x=".5" y="130.6">B</text>
<text x="292.6" y="130.6">B</text>
<text x=".5" y="181.7">A</text>
<text x="292.6" y="181.7">A</text>
<text x="30.8" y="207.4">5</text>
<text x="88.8" y="207.4">4</text>
<text x="146.9" y="207.4">3</text>
<text x="205" y="207.4">2</text>
<text x="263.1" y="207.4">1</text>
</g>
</svg>
